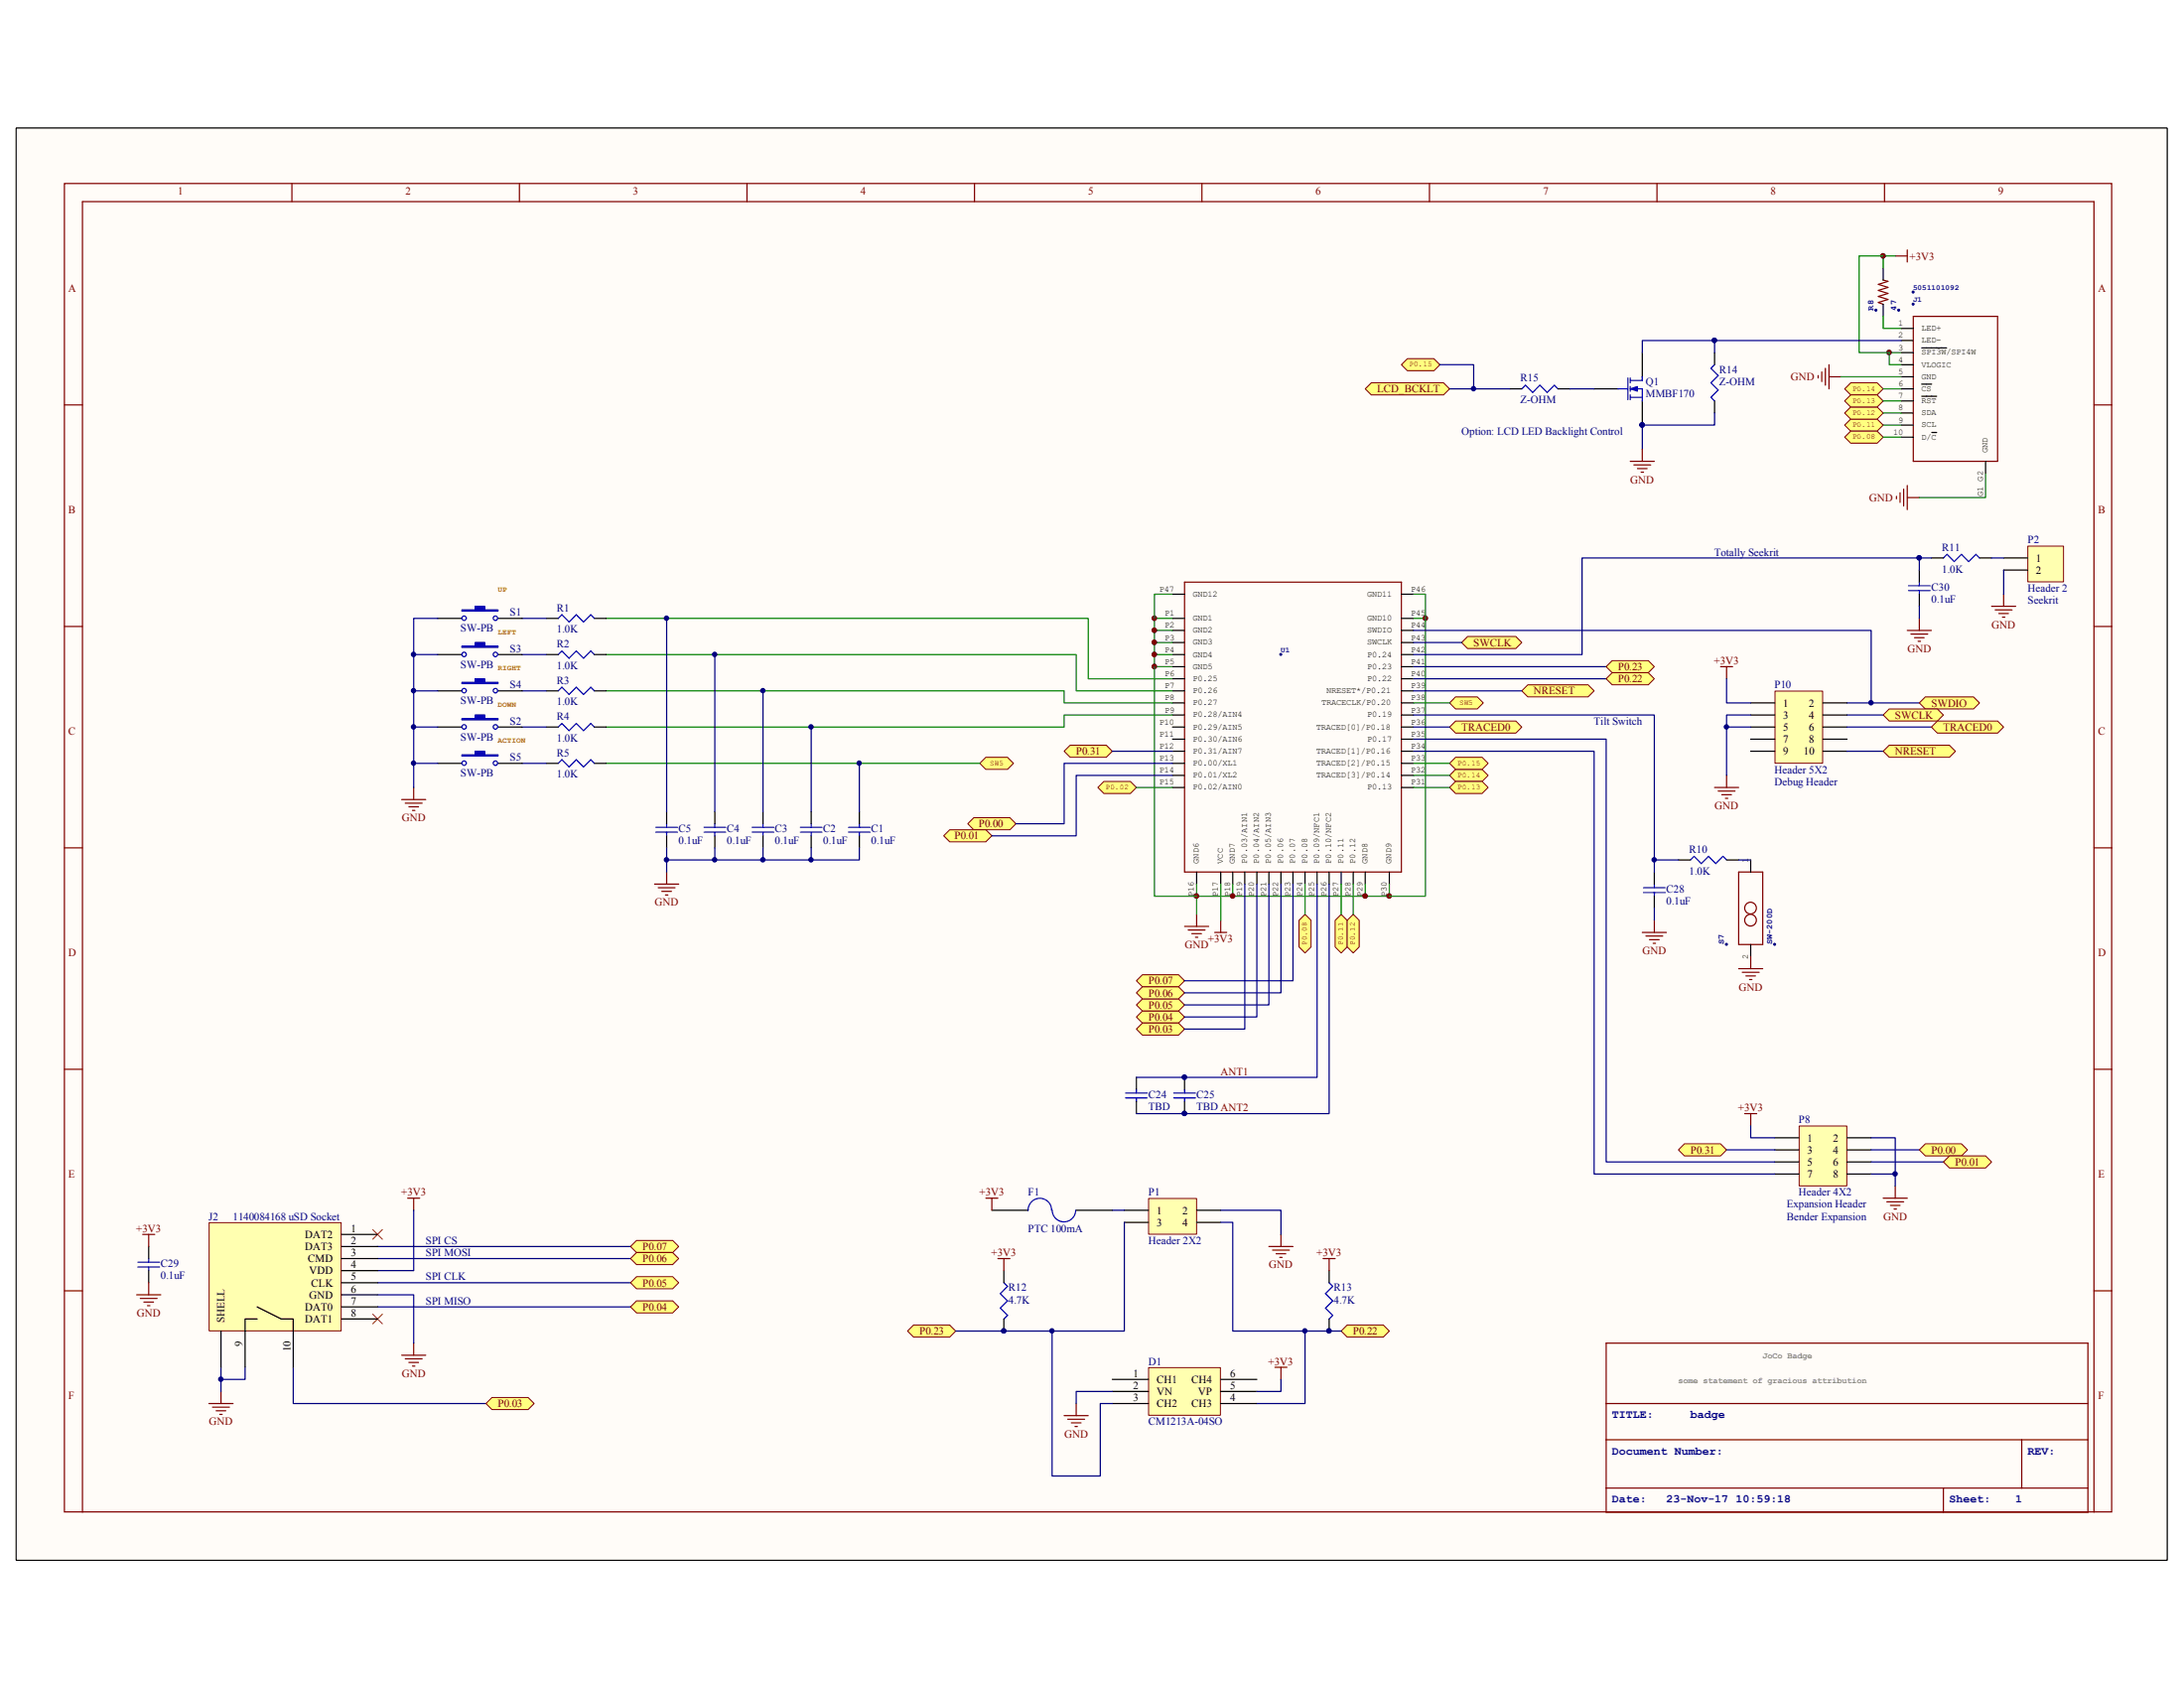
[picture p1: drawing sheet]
<svg xmlns="http://www.w3.org/2000/svg" width="279mm" height="216mm" viewBox="0 0 279 216" stroke-linecap="round" stroke-linejoin="round" font-family="sans-serif">
<path d="M2.1 16.4h275.1v183.2h-275.1z" fill="#fffcf8"/>
<path d="M2.1 16.4h275.1v183.2h-275.1z" fill="none" stroke="#000" stroke-width=".13"/>
<path d="M2.1 16.4h275.1v183.2h-275.1z" fill="#fffcf8"/>
<path d="M2.1 16.4h275.1v183.2h-275.1z" fill="none" stroke="#000" stroke-width=".13"/>
<g fill="#000080" stroke="#000080" stroke-width=".13">
<circle cx="147.7" cy="85.2" r=".28"/>
<circle cx="147.7" cy="83.7" r=".28"/>
<circle cx="147.7" cy="82.2" r=".28"/>
<circle cx="147.7" cy="80.6" r=".28"/>
<circle cx="147.7" cy="79.1" r=".28"/>
<circle cx="153.1" cy="114.6" r=".29"/>
<circle cx="157.7" cy="114.6" r=".29"/>
<circle cx="174.6" cy="114.6" r=".28"/>
<circle cx="177.7" cy="114.6" r=".28"/>
<circle cx="182.3" cy="79.1" r=".28"/>
<circle cx="240.9" cy="32.7" r=".28"/>
<circle cx="241.7" cy="45.1" r=".29"/>
<circle cx="163.8" cy="83.7" r=".13"/>
<circle cx="240" cy="39.7" r=".13"/>
<circle cx="242.9" cy="39.7" r=".13"/>
<circle cx="244.7" cy="38.9" r=".13"/>
<circle cx="244.7" cy="37.4" r=".13"/>
</g>
<g fill="none" stroke="#800000" stroke-width=".15">
<path d="M8.2 23.5h261.9v169.9h-261.9zM37.3 23.5v2.3M66.5 23.5v2.3M95.6 23.5v2.3M124.7 23.5v2.3M153.8 23.5v2.3M182.9 23.5v2.3M212 23.5v2.3M240.9 35.8l.6 .2-1.2 .4 1.2 .4-1.2 .3 1.2 .4-1.2 .4 1.2 .4-1.2 .4 .6 .2M241.1 23.5v2.3M242.5 32.7h1.5M244 32v1.5"/>
<path d="M8.2 51.8h2.3M232.6 48v.3M233.1 47.6v1.2M233.5 47.1v2.2M234 46.6v3.1M234 48.2h1.5M244.8 40.5h10.8v18.5h-10.8zM267.9 51.8h2.3M151.5 74.5h27.8v37h-27.8zM242.6 63.5v.3M243.1 63v1.3M243.5 62.6v2.1"/>
<path d="M244 62.1v3.1M244 63.6h1.5M8.2 80.1h2.3M267.9 80.1h2.3M8.2 108.4h2.3M151.5 118.5h3.1M152 119h2.2M152.5 119.4h1.2M152.9 119.9h.3M153.1 116.9v1.6M155.4 119.3h1.5M156.2 117.7v1.6"/>
<path d="M267.9 108.4h2.3M8.2 136.8h2.3M267.9 136.8h2.3M8.2 165.1h2.3M205.5 171.8h61.6v21.6h-61.6zM205.5 179.5h61.6M267.9 165.1h2.3M10.5 193.4v-167.6h257.4v167.6M205.5 184.2h61.6M205.5 190.3h61.6M248.6 190.3v3.1M258.6 184.2v6.1"/>
</g>
<g fill="none" stroke="#000" stroke-width=".15">
<path d="M240.9 34.3v1.5M240.9 38.9v1.6M243.2 42h1.6M243.2 43.6h1.6M243.2 45.1h1.6M243.2 46.6h1.6M243.2 48.2h1.6M243.2 49.7h1.6M243.2 51.3h1.6M243.2 52.8h1.6M243.2 54.4h1.6M243.2 55.9h1.6"/>
<path d="M245.8 44.5h3.2M245.8 49.1h1.3M245.8 50.7h2M247.1 55.3h.7M254 59v1.5M150 79.1h1.5M150 76h1.5M179.3 79.1h1.5M179.3 76h1.5M150 80.6h1.5M150 82.2h1.5M150 83.7h1.5"/>
<path d="M150 85.3h1.5M150 97.6h1.5M150 99.2h1.5M150 89.9h1.5M150 88.4h1.5M150 86.8h1.5M150 96.1h1.5M150 94.5h1.5M150 93h1.5M150 91.5h1.5M179.3 80.6h1.5M179.3 82.2h1.5"/>
<path d="M179.3 83.7h1.5M179.3 85.3h1.5M179.3 97.6h1.5M179.3 99.2h1.5M179.3 89.9h1.5M179.3 88.4h1.5M179.3 86.8h1.5M179.3 96.1h1.5M179.3 94.5h1.5M179.3 93h1.5M179.3 91.5h1.5M150 100.7h1.5"/>
<path d="M153.1 111.5v1.6M156.2 111.5v1.6M157.7 111.5v1.6M159.2 111.5v1.6M160.8 111.5v1.6M162.3 111.5v1.6M163.9 111.5v1.6M165.4 111.5v1.6M167 111.5v1.6M168.5 111.5v1.6M170 111.5v1.6M171.6 111.5v1.6"/>
<path d="M173.1 111.5v1.6M174.7 111.5v1.6M177.7 111.5v1.6M179.3 100.7h1.5"/>
</g>
<path d="M186.2 89.1h2.8l.8 .8-.8 .8h-2.8l-.8-.8z" fill-rule="evenodd" fill="#ffff80" stroke="#800000" stroke-width=".13"/>
<g fill="none" stroke="#008000" stroke-width=".15">
<path d="M242.5 32.7h-1.6v1.6M241.7 45.1h1.5M150 79.1h-2.3v6.2h2.3M180.8 79.1h1.6M147.7 80.6h2.3M147.7 82.2h2.3M147.7 83.7h2.3M180.8 89.9h4.6M153.1 113.1v3.8M156.2 113.1v4.6M157.7 113.1v1.5M174.7 113.1v1.5"/>
<path d="M177.7 113.1v1.5h-24.6"/>
</g>
<g fill="#800000" stroke="#800000" stroke-width=".13">
<circle cx="153.1" cy="114.6" r=".29"/>
<circle cx="147.7" cy="80.6" r=".28"/>
<circle cx="147.7" cy="82.2" r=".28"/>
<circle cx="147.7" cy="83.7" r=".28"/>
<circle cx="147.7" cy="85.2" r=".28"/>
<circle cx="147.7" cy="79.1" r=".28"/>
<circle cx="157.7" cy="114.6" r=".29"/>
<circle cx="174.6" cy="114.6" r=".28"/>
<circle cx="177.7" cy="114.6" r=".28"/>
<circle cx="182.3" cy="79.1" r=".28"/>
<circle cx="240.9" cy="32.7" r=".28"/>
<circle cx="241.7" cy="45.1" r=".29"/>
</g>
<path d="M186.2 98.4h3.4l.8 .8-.8 .7h-3.4l-.8-.7z" fill-rule="evenodd" fill="#ffff80" stroke="#800000" stroke-width=".13"/>
<path d="M180.8 99.2h4.6" fill="none" stroke="#008000" stroke-width=".15"/>
<path d="M236.8 49h3.3l.8 .7-.8 .8h-3.3l-.8-.8z" fill-rule="evenodd" fill="#ffff80" stroke="#800000" stroke-width=".13"/>
<path d="M240.9 49.7h2.3" fill="none" stroke="#008000" stroke-width=".15"/>
<path d="M186.2 96.9h3.4l.8 .7-.8 .8h-3.4l-.8-.8z" fill-rule="evenodd" fill="#ffff80" stroke="#800000" stroke-width=".13"/>
<path d="M180.8 97.6h4.6" fill="none" stroke="#008000" stroke-width=".15"/>
<path d="M170.8 117.7l.8-.8 .7 .8v3.4l-.7 .8-.8-.8z" fill-rule="evenodd" fill="#ffff80" stroke="#800000" stroke-width=".13"/>
<path d="M171.6 113.1v3.8" fill="none" stroke="#008000" stroke-width=".15"/>
<path d="M236 54.4l.8-.8h3.3l.8 .8-.8 .7h-3.3z" fill-rule="evenodd" fill="#ffff80" stroke="#800000" stroke-width=".13"/>
<path d="M240.9 54.4h2.3" fill="none" stroke="#008000" stroke-width=".15"/>
<path d="M173.1 116.9l.8 .8v3.4l-.8 .8-.8-.8v-3.4z" fill-rule="evenodd" fill="#ffff80" stroke="#800000" stroke-width=".13"/>
<path d="M173.1 113.1v3.8" fill="none" stroke="#008000" stroke-width=".15"/>
<path d="M236.8 52.1h3.3l.8 .7-.8 .8h-3.3l-.8-.8z" fill-rule="evenodd" fill="#ffff80" stroke="#800000" stroke-width=".13"/>
<path d="M240.9 52.8h2.3" fill="none" stroke="#008000" stroke-width=".15"/>
<path d="M236.8 50.5h3.3l.8 .8-.8 .8h-3.3l-.8-.8z" fill-rule="evenodd" fill="#ffff80" stroke="#800000" stroke-width=".13"/>
<path d="M240.9 51.3h2.3" fill="none" stroke="#008000" stroke-width=".15"/>
<path d="M186.2 99.9h3.4l.8 .8-.8 .8h-3.4l-.8-.8z" fill-rule="evenodd" fill="#ffff80" stroke="#800000" stroke-width=".13"/>
<path d="M180.8 100.7h4.6" fill="none" stroke="#008000" stroke-width=".15"/>
<path d="M236.8 55.1h3.3l.8 .8-.8 .8h-3.3l-.8-.8z" fill-rule="evenodd" fill="#ffff80" stroke="#800000" stroke-width=".13"/>
<path d="M240.9 55.9h2.3" fill="none" stroke="#008000" stroke-width=".15"/>
<path d="M167 116.9l.7 .8v3.4l-.7 .8-.8-.8v-3.4z" fill-rule="evenodd" fill="#ffff80" stroke="#800000" stroke-width=".13"/>
<path d="M167 113.1v3.8" fill="none" stroke="#008000" stroke-width=".15"/>
<path d="M141.2 99.9h3.4l.8 .8-.8 .8h-3.4l-.8-.8z" fill-rule="evenodd" fill="#ffff80" stroke="#800000" stroke-width=".13"/>
<path d="M240.9 32.7h-3.1v12.4h3.9v1.5h1.5M240.9 40.5v1.5h2.3M77.6 79.1h61.6v7.7h10.8M150 76h-2.3v3.1M180.8 76h1.6v38.6h-4.7M254 60.5v3.1h-8.5M77.6 88.4h58.5v1.5h13.9M77.6 83.7h60.1v4.7h12.3M147.7 85.3v29.3h5.4M150 91.5h-13.9v1.5h-58.5M145.4 100.7h4.6" fill="none" stroke="#008000" stroke-width=".15"/>
<path d="M227.1 88.4h6.1v9.2h-6.1z" fill="#ffffb0"/>
<path d="M227.1 88.4h6.1v9.2h-6.1z" fill="none" stroke="#800000" stroke-width=".13"/>
<path d="M224 89.9h3M224 91.5h3M224 93h3M224 94.5h3M224 96.1h3M233.2 89.9h3.1M233.2 91.5h3.1M233.2 93h3.1M233.2 94.5h3.1M233.2 96.1h3.1" fill="none" stroke="#000" stroke-width=".15"/>
<path d="M220.1 85.3h1.6M220.9 85.3v1.5M220.9 99.2v1.5M219.3 100.7h3.1M219.8 101.2h2.2M220.3 101.6h1.2M220.7 102.1h.3" fill="none" stroke="#800000" stroke-width=".15"/>
<path d="M220.9 86.8v3.1h3.1M220.9 93h3.1M224 91.5h-3.1v7.7M236.3 89.9h9.2" fill="none" stroke="#000080" stroke-width=".15"/>
<circle cx="220.9" cy="93" r=".28" fill="#000080" stroke="#000080" stroke-width=".13"/>
<path d="M246.3 89.1h6.2l.7 .8-.7 .8h-6.2l-.8-.8z" fill-rule="evenodd" fill="#ffff80" stroke="#800000" stroke-width=".13"/>
<path d="M236.3 91.5h4.6" fill="none" stroke="#000080" stroke-width=".15"/>
<path d="M240.9 91.5l.8-.8h6.2l.7 .8-.7 .7h-6.2z" fill-rule="evenodd" fill="#ffff80" stroke="#800000" stroke-width=".13"/>
<path d="M236.3 93h10.8M236.3 96.1h4.6" fill="none" stroke="#000080" stroke-width=".15"/>
<g fill="#ffff80" stroke="#800000" stroke-width=".13">
<path d="M247.9 92.2h7.7l.7 .8-.7 .8h-7.7l-.8-.8z" fill-rule="evenodd"/>
<path d="M240.9 96.1l.8-.8h7.7l.8 .8-.8 .8h-7.7z" fill-rule="evenodd"/>
<path d="M126.1 96.9h2.8l.8 .7-.8 .8h-2.8l-.8-.8z" fill-rule="evenodd"/>
</g>
<path d="M77.6 97.6h47.7" fill="none" stroke="#008000" stroke-width=".15"/>
<g fill="none" stroke="#00f" stroke-width=".15">
<path d="M71.4 79.1l.5-.5 .9 1 .9-1 1 1 .9-1 .4 .5M71.4 88.4l.5-.5 .9 .9 .9-.9 1 .9 .9-.9 .4 .5M71.4 83.7l.5-.4 .9 .9 .9-.9 1 .9 .9-.9 .4 .4M71.4 93l.5-.5 .9 1 .9-1 1 1 .9-1 .4 .5M71.4 97.6l.5-.4 .9 .9 .9-.9 1 .9 .9-.9 .4 .4M83.9 106.4h2.8M83.9 105.8h2.8M85.3 105.4v.4M85.3 106.4v.5M90.1 106.4h2.7M90.1 105.8h2.7M91.4 105.4v.4"/>
<path d="M91.4 106.4v.5M96.2 106.4h2.8M96.2 105.8h2.8M97.6 105.4v.4M97.6 106.4v.5M102.4 106.4h2.8M102.4 105.8h2.8M103.8 105.4v.4M103.8 106.4v.5M108.6 106.4h2.7M108.6 105.8h2.7M109.9 105.4v.4"/>
<path d="M109.9 106.4v.5"/>
<circle cx="59.4" cy="79.1" r=".28"/>
<circle cx="63.4" cy="79.1" r=".28"/>
<circle cx="59.4" cy="83.7" r=".28"/>
<circle cx="59.4" cy="93" r=".28"/>
<circle cx="59.4" cy="97.6" r=".28"/>
<circle cx="59.4" cy="88.3" r=".28"/>
<circle cx="63.4" cy="83.7" r=".28"/>
<circle cx="63.4" cy="88.3" r=".28"/>
<circle cx="63.4" cy="93" r=".28"/>
<circle cx="63.4" cy="97.6" r=".28"/>
</g>
<g fill="none" stroke="#000" stroke-width=".15">
<path d="M56 79.1h3.1M63.7 79.1h3.1M69.9 79.1h1.5M76 79.1h1.6M56 88.4h3.1M56 83.7h3.1M56 93h3.1M56 97.6h3.1M63.7 88.4h3.1M63.7 83.7h3.1M63.7 93h3.1M63.7 97.6h3.1"/>
<path d="M69.9 88.4h1.5M69.9 83.7h1.5M69.9 93h1.5M69.9 97.6h1.5M76 88.4h1.6M76 83.7h1.6M76 93h1.6M76 97.6h1.6M85.3 103.8v1.6M85.3 106.9v1.5M91.4 103.8v1.6M91.4 106.9v1.5"/>
<path d="M97.6 103.8v1.6M97.6 106.9v1.5M103.8 103.8v1.6M103.8 106.9v1.5M109.9 103.8v1.6M109.9 106.9v1.5"/>
</g>
<g fill="none" stroke="#800000" stroke-width=".15">
<path d="M51.4 102.3h3.1M51.8 102.7h2.2M52.3 103.2h1.2M52.8 103.7h.3M52.9 100.7v1.6M83.7 113.1h3.1M84.2 113.5h2.2M84.7 114h1.2M85.1 114.5h.3M85.3 111.5v1.6M52.2 153.3h1.5M52.9 153.3v1.5"/>
<path d="M26.7 179.5h3.1M27.2 180h2.1M28.3 178v1.5M51.4 173.3h3.1M51.8 173.8h2.2M52.3 174.3h1.2M52.8 174.7h.3M52.9 171.8v1.5M27.7 180.4h1.2M28.1 180.9h.3"/>
</g>
<g fill="none" stroke="#000080" stroke-width=".15">
<path d="M56 79.1h-3.1v21.6M66.8 79.1h3.1M52.9 97.6h3.1M52.9 93h3.1M52.9 88.4h3.1M52.9 83.7h3.1M66.8 97.6h3.1M66.8 93h3.1M66.8 88.4h3.1M66.8 83.7h3.1M85.3 108.4v3.1M91.4 108.4v1.6"/>
<path d="M97.6 108.4v1.6M103.8 108.4v1.6M109.9 108.4v1.6h-24.6M48.3 159.4h32.4M52.9 154.8v7.7h-4.6M28.3 174.9v3.1M31.4 174.9v1.5h-3.1M48.3 165.6h4.6v6.2M48.3 161h32.4M48.3 164.1h32.4M48.3 167.2h32.4"/>
</g>
<g fill="#000080" stroke="#000080" stroke-width=".13">
<circle cx="85.3" cy="110" r=".28"/>
<circle cx="103.8" cy="110" r=".28"/>
<circle cx="97.6" cy="110" r=".29"/>
<circle cx="91.4" cy="110" r=".29"/>
<circle cx="52.9" cy="83.7" r=".28"/>
<circle cx="52.9" cy="88.3" r=".28"/>
<circle cx="52.9" cy="93" r=".28"/>
<circle cx="52.9" cy="97.6" r=".28"/>
<circle cx="28.2" cy="176.4" r=".29"/>
</g>
<g fill="#00f" stroke="#00f" stroke-width=".15">
<path d="M59.1 78h1.7v-.5h1.2v.5h1.7v.2h-4.6z" fill-rule="evenodd"/>
<path d="M59.1 82.6h1.7v-.4h1.2v.4h1.7v.2h-4.6z" fill-rule="evenodd"/>
<path d="M59.1 87.3h1.7v-.5h1.2v.5h1.7v.1h-4.6z" fill-rule="evenodd"/>
<path d="M59.1 91.9h1.7v-.4h1.2v.4h1.7v.2h-4.6z" fill-rule="evenodd"/>
<path d="M59.1 96.5h1.7v-.4h1.2v.4h1.7v.2h-4.6z" fill-rule="evenodd"/>
</g>
<path d="M47.7 157.3l1.2 1.2M48.9 157.3l-1.2 1.2M47.7 168.1l1.2 1.2M48.9 168.1l-1.2 1.2" fill="none" stroke="#f00" stroke-width=".13"/>
<g fill="#ffff80" stroke="#800000" stroke-width=".13">
<path d="M81.4 158.7h4.7l.7 .7-.7 .8h-4.7l-.7-.8z" fill-rule="evenodd"/>
<path d="M81.4 166.4h4.7l.7 .8-.7 .7h-4.7l-.7-.7z" fill-rule="evenodd"/>
<path d="M81.4 163.3h4.7l.7 .8-.7 .7h-4.7l-.7-.7z" fill-rule="evenodd"/>
<path d="M81.4 160.2h4.7l.7 .8-.7 .7h-4.7l-.7-.7z" fill-rule="evenodd"/>
</g>
<path d="M37.5 174.9v4.6h24.7" fill="none" stroke="#000080" stroke-width=".15"/>
<path d="M62.2 179.5l.7-.8h4.7l.7 .8-.7 .8h-4.7z" fill-rule="evenodd" fill="#ffff80" stroke="#800000" stroke-width=".13"/>
<path d="M26.8 156.4h16.8v13.8h-16.8z" fill="#ffffb0"/>
<path d="M26.8 156.4h16.8v13.8h-16.8z" fill="none" stroke="#800000" stroke-width=".13"/>
<path d="M43.7 157.9h4.6M43.7 159.4h4.6M28.3 170.2v4.7M32.9 167.2l3.1 1.5h1.5v6.2M32.9 168.7h-1.5v6.2M43.7 161h4.6M43.7 162.5h4.6M43.7 164.1h4.6M43.7 165.6h4.6M43.7 167.2h4.6M43.7 168.7h4.6" fill="none" stroke="#000" stroke-width=".15"/>
<g fill="#ffff80" stroke="#800000" stroke-width=".13">
<path d="M146.2 124.7h4.6l.7 .7-.7 .8h-4.6l-.8-.8z" fill-rule="evenodd"/>
<path d="M146.2 129.3h4.6l.7 .8-.7 .7h-4.6l-.8-.7z" fill-rule="evenodd"/>
<path d="M146.2 127.8h4.6l.7 .7-.7 .8h-4.6l-.8-.8z" fill-rule="evenodd"/>
<path d="M146.2 126.2h4.6l.7 .8-.7 .8h-4.6l-.8-.8z" fill-rule="evenodd"/>
<path d="M146.2 130.8h4.6l.7 .8-.7 .8h-4.6l-.8-.8z" fill-rule="evenodd"/>
</g>
<path d="M180.8 80.6h58.6v9.3M159.2 113.1v18.5h-7.7M160.8 113.1v17h-9.3M162.3 113.1v15.4h-10.8M163.9 113.1v13.9h-12.4M165.4 113.1v12.3h-13.9" fill="none" stroke="#000080" stroke-width=".15"/>
<circle cx="239.4" cy="89.9" r=".29" fill="#000080" stroke="#000080" stroke-width=".13"/>
<path d="M187 82.2l.8-.8h6.1l.8 .8-.8 .8h-6.1z" fill-rule="evenodd" fill="#ffff80" stroke="#800000" stroke-width=".13"/>
<path d="M180.8 82.2h6.2" fill="none" stroke="#000080" stroke-width=".15"/>
<path d="M194.7 88.4l.8-.8h7.7l.7 .8-.7 .7h-7.7z" fill-rule="evenodd" fill="#ffff80" stroke="#800000" stroke-width=".13"/>
<path d="M180.8 88.4h13.9" fill="none" stroke="#000080" stroke-width=".15"/>
<path d="M186.2 92.2h7.7l.8 .8-.8 .8h-7.7l-.8-.8z" fill-rule="evenodd" fill="#ffff80" stroke="#800000" stroke-width=".13"/>
<path d="M180.8 93h4.6" fill="none" stroke="#000080" stroke-width=".15"/>
<g fill="none" stroke="#800000" stroke-width=".15">
<path d="M222.4 111.5h3.1v9.3h-3.1zM222.4 123.9h3.1M222.9 124.4h2.1M223.4 124.8h1.2M223.8 125.3h.3M224 122.4v1.5"/>
<circle cx="223.9" cy="117.7" r=".75"/>
<circle cx="223.9" cy="116.1" r=".75"/>
</g>
<path d="M224 110v1.5M224 120.8v1.6" fill="none" stroke="#000" stroke-width=".15"/>
<g fill="#000080" stroke="#000080" stroke-width=".13">
<circle cx="220.9" cy="120.8" r=".13"/>
<circle cx="227" cy="120.8" r=".13"/>
</g>
<path d="M230.2 144.1h6.1v7.6h-6.1z" fill="#ffffb0"/>
<path d="M230.2 144h6.1v7.7h-6.1z" fill="none" stroke="#800000" stroke-width=".13"/>
<path d="M227 145.5h3.1M227 147.1h3.1M227 148.6h3.1M227 150.2h3.1M236.3 145.5h3.1M236.3 147.1h3.1M236.3 148.6h3.1M236.3 150.2h3.1" fill="none" stroke="#000" stroke-width=".15"/>
<path d="M223.2 142.4h1.5M224 142.4v1.6M240.9 153.3h3.1M241.4 153.7h2.1M241.8 154.2h1.3M242.3 154.6h.3M242.5 151.7v1.6" fill="none" stroke="#800000" stroke-width=".15"/>
<path d="M220.9 147.1h6.1M224 144v1.5h3M239.4 145.5h3.1v6.2M239.4 150.2h3.1" fill="none" stroke="#000080" stroke-width=".15"/>
<circle cx="242.4" cy="150.1" r=".29" fill="#000080" stroke="#000080" stroke-width=".13"/>
<path d="M215.5 146.3h4.6l.8 .8-.8 .7h-4.6l-.8-.7z" fill-rule="evenodd" fill="#ffff80" stroke="#800000" stroke-width=".13"/>
<path d="M147 153.3h6.1v4.6h-6.1z" fill="#ffffb0"/>
<path d="M146.9 153.3h6.2v4.6h-6.2z" fill="none" stroke="#800000" stroke-width=".13"/>
<path d="M143.8 154.8h3.1M143.8 156.3h3.1M153.1 154.8h3.1M153.1 156.3h3.1" fill="none" stroke="#000" stroke-width=".15"/>
<path d="M180.8 85.3h24.7M180.8 86.8h24.7M142.3 154.8h1.5" fill="none" stroke="#000080" stroke-width=".15"/>
<path d="M162.3 159.4h3.1M162.8 159.9h2.1M163.9 157.9v1.5M163.3 160.4h1.2M163.7 160.8h.3" fill="none" stroke="#800000" stroke-width=".15"/>
<g fill="#ffff80" stroke="#800000" stroke-width=".13">
<path d="M206.2 84.5h4.7l.7 .8-.7 .7h-4.7l-.7-.7z" fill-rule="evenodd"/>
<path d="M206.2 86h4.7l.7 .8-.7 .8h-4.7l-.7-.8z" fill-rule="evenodd"/>
<path d="M116.9 169.5h4.6l.8 .7-.8 .8h-4.6l-.8-.8z" fill-rule="evenodd"/>
<path d="M136.1 96.1l.8-.8h4.6l.8 .8-.8 .8h-4.6z" fill-rule="evenodd"/>
</g>
<path d="M185.4 49.7h7.7M200.9 49.7h3M219.3 52.8v1.6h-9.2v3.1M142.3 96.1h7.7" fill="none" stroke="#000080" stroke-width=".15"/>
<g fill="none" stroke="#00f" stroke-width=".15">
<path d="M194.7 49.7l.5-.4 .9 .9 .9-.9 .9 .9 1-.9 .4 .4M207 49.7h1.3M208.3 48.3v2.8M208.6 49.7h1.5v1.6M208.6 50.8h1.5M208.6 48.3v.7M208.6 49.4v.6M208.6 50.5v.6M210.1 48.2v.5h-1.5M219.3 46.6l-.4 .5 .9 .9-.9 1 .9 .9-.9 .9 .4 .5M144 139.8h2.8M145.4 139.3v.5"/>
<path d="M150.2 139.8h2.7M151.5 139.3v.5M144 140.4h2.8M145.4 140.4v.5M150.2 140.4h2.7M151.5 140.4v.5"/>
</g>
<path d="M193.1 49.7h1.6M199.3 49.7h1.6M203.9 49.7h3.1M210.1 45.1v3.1M210.1 51.3v3.1M219.3 45.1v1.5M219.3 51.3v1.5M145.4 137.8v1.5M151.5 137.8v1.5M145.4 140.9v1.5M151.5 140.9v1.5" fill="none" stroke="#000" stroke-width=".15"/>
<g fill="#000080" stroke="#000080" stroke-width=".13">
<circle cx="151.5" cy="137.8" r=".28"/>
<circle cx="151.5" cy="142.4" r=".28"/>
<circle cx="210.1" cy="54.3" r=".28"/>
</g>
<path d="M208.6 49.7l.9-.3v.6z" fill="#00f" stroke="#00f" stroke-width=".13"/>
<path d="M174.7 49.7l.7-.7h9.3l.7 .7-.7 .8h-9.3z" fill-rule="evenodd" fill="#ffff80" stroke="#800000" stroke-width=".13"/>
<path d="M235.5 48.2h7.7" fill="none" stroke="#008000" stroke-width=".15"/>
<path d="M210.1 45.1v-1.5h9.2v1.5M219.3 43.6h23.9" fill="none" stroke="#000080" stroke-width=".15"/>
<circle cx="219.3" cy="43.5" r=".29" fill="#000080" stroke="#000080" stroke-width=".13"/>
<path d="M208.6 59h3M209 59.5h2.2M209.5 59.9h1.2M210.1 57.5v1.5M209.9 60.4h.4" fill="none" stroke="#800000" stroke-width=".15"/>
<path d="M180.1 45.9h3.3l.8 .7-.8 .8h-3.3l-.8-.8z" fill-rule="evenodd" fill="#ffff80" stroke="#800000" stroke-width=".13"/>
<g fill="none" stroke="#000080" stroke-width=".15">
<path d="M184.2 46.6h4.3v3.1M85.3 79.1v24.7M91.4 83.7v20.1M97.6 88.4v15.4M103.8 93v10.8M109.9 97.6v6.2M180.8 96.1h23.1v54.1h23.1M180.8 94.5h24.7v54.1h21.5M180.8 91.5h30.8v20M168.5 113.1v24.7h-23.1M170 113.1v29.3h-24.6M211.6 116.2v1.5"/>
<path d="M211.6 110h3.1M222.4 110h1.6M239.4 147.1h6.1M239.4 148.6h9.2"/>
</g>
<g fill="#000080" stroke="#000080" stroke-width=".13">
<circle cx="188.5" cy="49.7" r=".29"/>
<circle cx="109.9" cy="97.6" r=".29"/>
<circle cx="103.8" cy="93" r=".28"/>
<circle cx="97.6" cy="88.3" r=".29"/>
<circle cx="91.4" cy="83.7" r=".29"/>
<circle cx="85.3" cy="79.1" r=".28"/>
<circle cx="211.6" cy="110" r=".29"/>
</g>
<path d="M210.3 114.2h2.7M210.3 113.5h2.7M211.6 113.1v.4M211.6 114.2v.4M216.3 110l.4-.5 .9 1 1-1 .9 1 .9-1 .5 .5M17.6 162.1h2.8M17.6 161.4h2.8M19 161v.4M19 162.1v.4" fill="none" stroke="#00f" stroke-width=".15"/>
<path d="M211.6 111.5v1.6M211.6 114.6v1.6M214.7 110h1.6M220.9 110h1.5M19 159.4v1.6M19 162.5v1.6" fill="none" stroke="#000" stroke-width=".15"/>
<path d="M210.1 119.3h3.1M210.6 119.7h2.1M211.6 117.7v1.6M211 120.2h1.3M211.5 120.7h.3M18.3 157.9h1.5M19 157.9v1.5M17.5 165.6h3.1M17.9 166.1h2.2M18.4 166.5h1.2M18.9 167h.3M19 164.1v1.5" fill="none" stroke="#800000" stroke-width=".15"/>
<g fill="#ffff80" stroke="#800000" stroke-width=".13">
<path d="M246.3 146.3h4.6l.8 .8-.8 .7h-4.6l-.8-.7z" fill-rule="evenodd"/>
<path d="M248.6 148.6l.8-.8h4.6l.8 .8-.8 .8h-4.6z" fill-rule="evenodd"/>
<path d="M124.6 104.6h4.6l.8 .8-.8 .7h-4.6l-.8-.7z" fill-rule="evenodd"/>
<path d="M120.7 106.9l.8-.8h4.6l.8 .8-.8 .8h-4.6z" fill-rule="evenodd"/>
</g>
<path d="M150 97.6h-13.9v7.8h-6.1M150 99.2h-12.3v7.7h-10.8" fill="none" stroke="#000080" stroke-width=".15"/>
<path d="M259.5 69.9h4.5v4.5h-4.5z" fill="#ffffb0"/>
<path d="M259.4 69.8h4.6v4.6h-4.6z" fill="none" stroke="#800000" stroke-width=".13"/>
<path d="M245.5 72.9v1.6M245.5 76v1.5M247.1 71.4h1.5M253.2 71.4h1.6M256.3 71.4h3.1M256.3 72.9h3.1M126.9 154.8h4.6M137.7 154.8h4.6M128.4 162.5v1.6M128.4 168.7v1.5M170 162.5v1.6M170 168.7v1.5" fill="none" stroke="#000" stroke-width=".15"/>
<path d="M244.2 75.5h2.7M244.2 74.9h2.7M245.5 74.5v.4M245.5 75.5v.5M248.6 71.4l.5-.5 .9 .9 .9-.9 1 .9 .9-.9 .4 .5M134.5 154.8a1.5 1.5 0 0 0-1.5-1.5 1.5 1.5 0 0 0-1.5 1.5M137.6 154.8a1.5 1.5 0 0 1-1.5 1.5 1.5 1.5 0 0 1-1.5-1.5M128.4 164.1l.5 .4-.9 1 .9 .9-.9 .9 .9 .9-.5 .5M170 164.1l.5 .4-.9 1 .9 .9-.9 .9 .9 .9-.5 .5" fill="none" stroke="#00f" stroke-width=".15"/>
<path d="M245.5 79.1v1.5M254.8 77.5h3.1M255.2 78h2.2M255.7 78.5h1.2M256.2 78.9h.3M256.3 76v1.5M244 80.6h3.1M244.5 81.1h2.1M244.9 81.6h1.3M245.4 82h.3" fill="none" stroke="#800000" stroke-width=".15"/>
<path d="M245.5 71.4h-43.1v12.3h-21.6M245.5 77.5v1.6M247.1 71.4h-1.6v1.5M254.8 71.4h1.5M256.3 72.9v3.1M143.8 156.3v13.9h-21.5M156.2 154.8h7.7v3.1" fill="none" stroke="#000080" stroke-width=".15"/>
<g fill="#000080" stroke="#000080" stroke-width=".13">
<circle cx="245.5" cy="71.3" r=".29"/>
<circle cx="128.4" cy="170.2" r=".28"/>
<circle cx="170" cy="170.2" r=".28"/>
</g>
<path d="M147 175h9.1v6h-9.1z" fill="#ffffb0"/>
<path d="M146.9 174.9h9.2v6.1h-9.2z" fill="none" stroke="#800000" stroke-width=".13"/>
<path d="M142.3 176.4h4.6M142.3 178h4.6M142.3 179.5h4.6M156.2 176.4h4.6M156.2 178h4.6M156.2 179.5h4.6" fill="none" stroke="#000" stroke-width=".15"/>
<path d="M126.1 153.3h1.6M126.9 153.3v1.5M127.7 161h1.5M128.4 161v1.5M137.7 179.5v1.6M163.1 174.9h1.5M163.9 174.9v1.5M136.1 181.1h3.1M136.6 181.5h2.2M137.1 182h1.2M137.5 182.5h.3" fill="none" stroke="#800000" stroke-width=".15"/>
<path d="M172.3 169.5h4.7l.7 .7-.7 .8h-4.7l-.7-.8z" fill-rule="evenodd" fill="#ffff80" stroke="#800000" stroke-width=".13"/>
<path d="M156.2 156.3h1.5v13.9h13.9M134.6 170.2v18.6h6.2v-9.3h1.5M142.3 178h-4.6v1.5M163.9 176.4v1.6h-3.1M167 170.2v9.3h-6.2" fill="none" stroke="#000080" stroke-width=".15"/>
<path d="M169.3 161h1.5M170 161v1.5" fill="none" stroke="#800000" stroke-width=".15"/>
<g fill="#000080" stroke="#000080" stroke-width=".13">
<circle cx="134.6" cy="170.2" r=".28"/>
<circle cx="166.9" cy="170.2" r=".28"/>
</g>
<g font-size="1.5" fill="#000080">
<text x="206.2" y="181.4">TITLE:</text>
<text x="216.3" y="181.4">badge</text>
<text x="206.2" y="186">Document Number:</text>
<text x="259.4" y="186">REV:</text>
<text x="206.2" y="192.2">Date:</text>
<text x="213.2" y="192.2">23-Nov-17 10:59:18</text>
<text x="249.4" y="192.2">Sheet:</text>
<text x="257.8" y="192.2">1</text>
</g>
<g font-size="1.4" fill="#800000">
<text x="22.8" y="24.9">1</text>
<text x="51.9" y="24.9">2</text>
<text x="81" y="24.9">3</text>
<text x="110.1" y="24.9">4</text>
<text x="139.2" y="24.9">5</text>
<text x="168.3" y="24.9">6</text>
<text x="197.4" y="24.9">7</text>
<text x="226.5" y="24.9">8</text>
<text x="255.6" y="24.9">9</text>
<text x="244.3" y="33.2">+3V3</text>
<text x="8.8" y="37.3">A</text>
<text x="268.4" y="37.3">A</text>
<text x="176.2" y="50.2">LCD_BCKLT</text>
<text x="229.1" y="48.6">GND</text>
<text x="8.8" y="65.7">B</text>
<text x="208.6" y="61.8">GND</text>
<text x="239.1" y="64.1">GND</text>
<text x="268.4" y="65.7">B</text>
<text x="188.5" y="82.6">SWCLK</text>
<text x="244" y="83.4">GND</text>
<text x="254.8" y="80.3">GND</text>
<text x="196.2" y="88.8">NRESET</text>
<text x="207" y="85.7">P0.23</text>
<text x="207" y="87.3">P0.22</text>
<text x="219.3" y="85">+3V3</text>
<text x="8.8" y="94">C</text>
<text x="187" y="93.5">TRACED0</text>
<text x="242.4" y="91.9">SWCLK</text>
<text x="247.1" y="90.4">SWDIO</text>
<text x="248.6" y="93.5">TRACED0</text>
<text x="268.4" y="94">C</text>
<text x="137.7" y="96.6">P0.31</text>
<text x="242.4" y="96.6">NRESET</text>
<text x="51.4" y="105.1">GND</text>
<text x="122.1" y="107.4">P0.01</text>
<text x="125.2" y="105.8">P0.00</text>
<text x="219.4" y="103.5">GND</text>
<text x="83.8" y="115.9">GND</text>
<text x="8.8" y="122.3">D</text>
<text x="146.9" y="125.9">P0.07</text>
<text x="151.6" y="121.3">GND</text>
<text x="154.6" y="120.5">+3V3</text>
<text x="210.1" y="122">GND</text>
<text x="268.4" y="122.3">D</text>
<text x="146.9" y="130.6">P0.04</text>
<text x="146.9" y="129">P0.05</text>
<text x="146.9" y="127.5">P0.06</text>
<text x="222.5" y="126.7">GND</text>
<text x="146.9" y="132.1">P0.03</text>
<text x="156.2" y="137.5">ANT1</text>
<text x="222.4" y="142.2">+3V3</text>
<text x="216.3" y="147.5">P0.31</text>
<text x="247.1" y="147.5">P0.00</text>
<text x="250.1" y="149.1">P0.01</text>
<text x="8.8" y="150.6">E</text>
<text x="51.3" y="152.9">+3V3</text>
<text x="125.3" y="152.9">+3V3</text>
<text x="268.4" y="150.6">E</text>
<text x="17.4" y="157.6">+3V3</text>
<text x="82.2" y="159.9">P0.07</text>
<text x="82.2" y="161.5">P0.06</text>
<text x="126.8" y="160.7">+3V3</text>
<text x="168.4" y="160.7">+3V3</text>
<text x="241" y="156">GND</text>
<text x="82.2" y="167.6">P0.04</text>
<text x="82.2" y="164.5">P0.05</text>
<text x="162.3" y="162.2">GND</text>
<text x="17.5" y="168.4">GND</text>
<text x="117.6" y="170.7">P0.23</text>
<text x="173.1" y="170.7">P0.22</text>
<text x="8.8" y="178.9">F</text>
<text x="51.4" y="176.1">GND</text>
<text x="162.3" y="174.6">+3V3</text>
<text x="268.4" y="178.9">F</text>
<text x="26.8" y="182.3">GND</text>
<text x="63.7" y="180">P0.03</text>
<text x="136.2" y="183.9">GND</text>
</g>
<g font-size="1.4" fill="#000080">
<text x="220" y="47.8">R14</text>
<text x="194.5" y="51.6">Z-OHM</text>
<text x="194.5" y="48.8">R15</text>
<text x="210.6" y="49.3">Q1</text>
<text x="210.6" y="50.8">MMBF170</text>
<text x="220" y="49.3">Z-OHM</text>
<text x="187" y="55.6">Option: LCD LED Backlight Control</text>
<text x="219.3" y="71.1">Totally Seekrit</text>
<text x="248.4" y="70.4">R11</text>
<text x="259.4" y="69.5">P2</text>
<text x="247.1" y="77.1">0.1uF</text>
<text x="247.1" y="75.6">C30</text>
<text x="248.4" y="73.2">1.0K</text>
<text x="259.4" y="75.7">Header 2</text>
<text x="259.4" y="77.3">Seekrit</text>
<text x="58.9" y="80.8">SW-PB</text>
<text x="65.2" y="78.8">S1</text>
<text x="65.2" y="83.4">S3</text>
<text x="71.2" y="82.8">R2</text>
<text x="71.2" y="80.9">1.0K</text>
<text x="71.2" y="78.2">R1</text>
<text x="58.9" y="85.4">SW-PB</text>
<text x="65.2" y="88.1">S4</text>
<text x="71.2" y="87.5">R3</text>
<text x="71.2" y="85.6">1.0K</text>
<text x="227" y="88.1">P10</text>
<text x="58.9" y="90.1">SW-PB</text>
<text x="58.9" y="94.7">SW-PB</text>
<text x="65.2" y="92.7">S2</text>
<text x="71.2" y="90.2">1.0K</text>
<text x="71.2" y="94.9">1.0K</text>
<text x="71.2" y="92.1">R4</text>
<text x="203.9" y="92.7">Tilt Switch</text>
<text x="58.9" y="99.4">SW-PB</text>
<text x="65.2" y="97.3">S5</text>
<text x="71.2" y="99.5">1.0K</text>
<text x="71.2" y="96.7">R5</text>
<text x="227" y="98.9">Header 5X2</text>
<text x="227" y="100.4">Debug Header</text>
<text x="86.8" y="108">0.1uF</text>
<text x="86.8" y="106.4">C5</text>
<text x="93" y="108">0.1uF</text>
<text x="93" y="106.4">C4</text>
<text x="99.1" y="108">0.1uF</text>
<text x="99.1" y="106.4">C3</text>
<text x="105.3" y="108">0.1uF</text>
<text x="105.3" y="106.4">C2</text>
<text x="111.5" y="108">0.1uF</text>
<text x="111.5" y="106.4">C1</text>
<text x="216.1" y="111.8">1.0K</text>
<text x="216.1" y="109.1">R10</text>
<text x="213.2" y="115.7">0.1uF</text>
<text x="213.2" y="114.2">C28</text>
<text x="146.9" y="142">TBD</text>
<text x="146.9" y="140.4">C24</text>
<text x="153.1" y="142">TBD ANT2</text>
<text x="153.1" y="140.4">C25</text>
<text x="230.1" y="143.7">P8</text>
<text x="131.5" y="152.9">F1</text>
<text x="146.9" y="152.9">P1</text>
<text x="228.6" y="154.5">Expansion Header</text>
<text x="230.1" y="152.9">Header 4X2</text>
<text x="26.7" y="156">J2</text>
<text x="29.8" y="156">1140084168 uSD Socket</text>
<text x="54.5" y="159.1">SPI CS</text>
<text x="54.5" y="160.7">SPI MOSI</text>
<text x="131.5" y="157.6">PTC 100mA</text>
<text x="146.9" y="159.1">Header 2X2</text>
<text x="228.6" y="156">Bender Expansion</text>
<text x="20.6" y="163.6">0.1uF</text>
<text x="20.6" y="162.1">C29</text>
<text x="54.5" y="163.7">SPI CLK</text>
<text x="54.5" y="166.8">SPI MISO</text>
<text x="129" y="166.7">4.7K</text>
<text x="129" y="165.1">R12</text>
<text x="170.6" y="166.7">4.7K</text>
<text x="170.6" y="165.1">R13</text>
<text x="146.9" y="174.6">D1</text>
<text x="146.9" y="182.3">CM1213A-04SO</text>
</g>
<g font-size="1.4">
<text x="260.5" y="71.8">1</text>
<text x="260.5" y="73.4">2</text>
<text x="228.1" y="90.4">1</text>
<text x="228.1" y="91.9">3</text>
<text x="228.1" y="93.5">5</text>
<text x="228.1" y="95">7</text>
<text x="231.4" y="90.4">2</text>
<text x="231.4" y="91.9">4</text>
<text x="231.4" y="93.5">6</text>
<text x="231.4" y="95">8</text>
<text x="228.1" y="96.6">9</text>
<text x="230.8" y="96.6">10</text>
<text x="231.2" y="146">1</text>
<text x="231.2" y="147.5">3</text>
<text x="231.2" y="149.1">5</text>
<text x="234.5" y="146">2</text>
<text x="234.5" y="147.5">4</text>
<text x="234.5" y="149.1">6</text>
<text x="148" y="155.3">1</text>
<text x="151.3" y="155.3">2</text>
<text x="231.2" y="150.6">7</text>
<text x="234.5" y="150.6">8</text>
<text x="39" y="158.4">DAT2</text>
<text x="39" y="159.9">DAT3</text>
<text x="39.4" y="161.5">CMD</text>
<text x="44.9" y="157.6">1</text>
<text x="44.9" y="159.1">2</text>
<text x="44.9" y="160.7">3</text>
<text x="148" y="156.8">3</text>
<text x="151.3" y="156.8">4</text>
<text x="39" y="167.6">DAT0</text>
<text x="39.6" y="163">VDD</text>
<text x="39.6" y="166.1">GND</text>
<text x="39.8" y="164.5">CLK</text>
<text x="44.9" y="162.2">4</text>
<text x="44.9" y="163.7">5</text>
<text x="44.9" y="165.3">6</text>
<text x="44.9" y="166.8">7</text>
<text x="28.7" y="169.2" transform="rotate(-90 28.7 169.2)">SHELL</text>
<text x="31" y="172.2" transform="rotate(-90 31 172.2)">9</text>
<text x="37.2" y="172.9" transform="rotate(-90 37.2 172.9)">10</text>
<text x="39" y="169.2">DAT1</text>
<text x="44.9" y="168.4">8</text>
<text x="145" y="176.1">1</text>
<text x="145" y="177.7">2</text>
<text x="145" y="179.2">3</text>
<text x="148" y="176.9">CH1</text>
<text x="148" y="178.4">VN</text>
<text x="152.4" y="176.9">CH4</text>
<text x="153.3" y="178.4">VP</text>
<text x="157.4" y="179.2">4</text>
<text x="157.4" y="177.7">5</text>
<text x="157.4" y="176.1">6</text>
<text x="148" y="180">CH2</text>
<text x="152.4" y="180">CH3</text>
</g>
<g font-size="1.1" fill="#000080">
<text x="239.7" y="39.7" transform="rotate(-90 239.7 39.7)">R8</text>
<text x="242.6" y="39.7" transform="rotate(-90 242.6 39.7)">47</text>
<text x="220.5" y="120.8" transform="rotate(-90 220.5 120.8)">S7</text>
<text x="226.7" y="120.8" transform="rotate(-90 226.7 120.8)">SW-200D</text>
</g>
<g font-size="1.1">
<text x="242.8" y="41.7">1</text>
<text x="242.8" y="43.2">2</text>
<text x="242.8" y="44.8">3</text>
<text x="242.8" y="46.3">4</text>
<text x="242.8" y="47.9">5</text>
<text x="245.8" y="42.3">LED+</text>
<text x="245.8" y="43.9">LED-</text>
<text x="245.8" y="45.4">SPI3W/SPI4W</text>
<text x="245.8" y="46.9">VLOGIC</text>
<text x="242.8" y="49.4">6</text>
<text x="242.8" y="51">7</text>
<text x="242.8" y="52.5">8</text>
<text x="245.8" y="48.5">GND</text>
<text x="245.8" y="50">CS</text>
<text x="245.8" y="51.6">RST</text>
<text x="245.8" y="53.1">SDA</text>
<text x="242.2" y="55.6">10</text>
<text x="242.8" y="54.1">9</text>
<text x="245.8" y="54.7">SCL</text>
<text x="245.8" y="56.2">D/C</text>
<text x="254.3" y="57.9" transform="rotate(-90 254.3 57.9)">GND</text>
<text x="253.7" y="63.5" transform="rotate(-90 253.7 63.5)">G1 G2</text>
<text x="148.3" y="75.7">P47</text>
<text x="152.6" y="76.3">GND12</text>
<text x="174.9" y="76.3">GND11</text>
<text x="180.5" y="75.7">P46</text>
<text x="149" y="78.8">P1</text>
<text x="149" y="80.3">P2</text>
<text x="149" y="81.9">P3</text>
<text x="149" y="83.4">P4</text>
<text x="152.6" y="79.4">GND1</text>
<text x="152.6" y="80.9">GND2</text>
<text x="152.6" y="82.5">GND3</text>
<text x="174.9" y="79.4">GND10</text>
<text x="174.9" y="80.9">SWDIO</text>
<text x="174.9" y="82.5">SWCLK</text>
<text x="180.5" y="78.8">P45</text>
<text x="180.5" y="80.3">P44</text>
<text x="180.5" y="81.9">P43</text>
<text x="180.5" y="83.4">P42</text>
<text x="149" y="85">P5</text>
<text x="149" y="89.6">P8</text>
<text x="149" y="88.1">P7</text>
<text x="149" y="86.5">P6</text>
<text x="152.6" y="84">GND4</text>
<text x="152.6" y="85.6">GND5</text>
<text x="152.6" y="88.6">P0.26</text>
<text x="152.6" y="87.1">P0.25</text>
<text x="169.7" y="88.6">NRESET*/P0.21</text>
<text x="174.9" y="84">P0.24</text>
<text x="174.9" y="87.1">P0.22</text>
<text x="174.9" y="85.6">P0.23</text>
<text x="180.5" y="89.6">P38</text>
<text x="180.5" y="88.1">P39</text>
<text x="180.5" y="86.5">P40</text>
<text x="180.5" y="85">P41</text>
<text x="148.3" y="92.7">P10</text>
<text x="148.3" y="94.2">P11</text>
<text x="148.3" y="95.8">P12</text>
<text x="149" y="91.1">P9</text>
<text x="152.6" y="90.2">P0.27</text>
<text x="152.6" y="91.7">P0.28/AIN4</text>
<text x="152.6" y="93.3">P0.29/AIN5</text>
<text x="152.6" y="94.8">P0.30/AIN6</text>
<text x="168.4" y="93.3">TRACED[0]/P0.18</text>
<text x="169.1" y="90.2">TRACECLK/P0.20</text>
<text x="174.9" y="94.8">P0.17</text>
<text x="174.9" y="91.7">P0.19</text>
<text x="180.5" y="95.8">P34</text>
<text x="180.5" y="94.2">P35</text>
<text x="180.5" y="92.7">P36</text>
<text x="180.5" y="91.1">P37</text>
<text x="148.3" y="97.3">P13</text>
<text x="148.3" y="98.8">P14</text>
<text x="148.3" y="100.4">P15</text>
<text x="152.6" y="97.9">P0.00/XL1</text>
<text x="152.6" y="99.5">P0.01/XL2</text>
<text x="152.6" y="101">P0.02/AIN0</text>
<text x="152.6" y="96.4">P0.31/AIN7</text>
<text x="168.4" y="99.5">TRACED[3]/P0.14</text>
<text x="168.4" y="97.9">TRACED[2]/P0.15</text>
<text x="168.4" y="96.4">TRACED[1]/P0.16</text>
<text x="174.9" y="101">P0.13</text>
<text x="180.5" y="100.4">P31</text>
<text x="180.5" y="98.8">P32</text>
<text x="180.5" y="97.3">P33</text>
<text x="153.4" y="110.4" transform="rotate(-90 153.4 110.4)">GND6</text>
<text x="156.4" y="110.4" transform="rotate(-90 156.4 110.4)">VCC</text>
<text x="158" y="110.4" transform="rotate(-90 158 110.4)">GND7</text>
<text x="159.5" y="110.4" transform="rotate(-90 159.5 110.4)">P0.03/AIN1</text>
<text x="161.1" y="110.4" transform="rotate(-90 161.1 110.4)">P0.04/AIN2</text>
<text x="162.6" y="110.4" transform="rotate(-90 162.6 110.4)">P0.05/AIN3</text>
<text x="164.1" y="110.4" transform="rotate(-90 164.1 110.4)">P0.06</text>
<text x="165.7" y="110.4" transform="rotate(-90 165.7 110.4)">P0.07</text>
<text x="167.2" y="110.4" transform="rotate(-90 167.2 110.4)">P0.08</text>
<text x="168.8" y="110.4" transform="rotate(-90 168.8 110.4)">P0.09/NFC1</text>
<text x="170.3" y="110.4" transform="rotate(-90 170.3 110.4)">P0.10/NFC2</text>
<text x="171.8" y="110.4" transform="rotate(-90 171.8 110.4)">P0.11</text>
<text x="173.4" y="110.4" transform="rotate(-90 173.4 110.4)">P0.12</text>
<text x="174.9" y="110.4" transform="rotate(-90 174.9 110.4)">GND8</text>
<text x="178" y="110.4" transform="rotate(-90 178 110.4)">GND9</text>
<text x="223.6" y="110.3" transform="rotate(-90 223.6 110.3)">1</text>
<text x="152.7" y="114.7" transform="rotate(-90 152.7 114.7)">P16</text>
<text x="155.8" y="114.7" transform="rotate(-90 155.8 114.7)">P17</text>
<text x="157.4" y="114.7" transform="rotate(-90 157.4 114.7)">P18</text>
<text x="158.9" y="114.7" transform="rotate(-90 158.9 114.7)">P19</text>
<text x="160.4" y="114.7" transform="rotate(-90 160.4 114.7)">P20</text>
<text x="162" y="114.7" transform="rotate(-90 162 114.7)">P21</text>
<text x="163.5" y="114.7" transform="rotate(-90 163.5 114.7)">P22</text>
<text x="165.1" y="114.7" transform="rotate(-90 165.1 114.7)">P23</text>
<text x="166.6" y="114.7" transform="rotate(-90 166.6 114.7)">P24</text>
<text x="168.1" y="114.7" transform="rotate(-90 168.1 114.7)">P25</text>
<text x="169.7" y="114.7" transform="rotate(-90 169.7 114.7)">P26</text>
<text x="171.2" y="114.7" transform="rotate(-90 171.2 114.7)">P27</text>
<text x="172.8" y="114.7" transform="rotate(-90 172.8 114.7)">P28</text>
<text x="174.3" y="114.7" transform="rotate(-90 174.3 114.7)">P29</text>
<text x="177.4" y="114.7" transform="rotate(-90 177.4 114.7)">P30</text>
<text x="223.6" y="122.7" transform="rotate(-90 223.6 122.7)">2</text>
</g>
<g font-size="1.1" fill="#808080">
<text x="225.5" y="173.8">JoCo Badge</text>
<text x="214.7" y="176.9">some statement of gracious attribution</text>
</g>
<g font-size="1" fill="#000080">
<text x="244.7" y="38.7">J1</text>
<text x="244.7" y="37.1">5051101092</text>
<text x="163.8" y="83.4">U1</text>
</g>
<g font-size="1" fill="#800000">
<text x="180.3" y="46.9">P0.15</text>
<text x="237" y="50">P0.14</text>
<text x="237" y="53.1">P0.12</text>
<text x="237" y="51.5">P0.13</text>
<text x="237" y="54.6">P0.11</text>
<text x="237" y="56.2">P0.08</text>
<text x="186.7" y="90.2">SW5</text>
<text x="126.6" y="97.9">SW5</text>
<text x="141.5" y="101">P0.02</text>
<text x="186.4" y="99.4">P0.14</text>
<text x="186.4" y="97.9">P0.15</text>
<text x="186.4" y="101">P0.13</text>
<text x="167.2" y="120.9" transform="rotate(-90 167.2 120.9)">P0.08</text>
<text x="171.8" y="120.9" transform="rotate(-90 171.8 120.9)">P0.11</text>
<text x="173.3" y="120.9" transform="rotate(-90 173.3 120.9)">P0.12</text>
</g>
<g font-size="1" fill="#808000">
<text x="63.7" y="75.7">UP</text>
<text x="63.7" y="81.1">LEFT</text>
<text x="63.7" y="85.8">RIGHT</text>
<text x="63.7" y="90.4">DOWN</text>
<text x="63.7" y="95">ACTION</text>
</g>
</svg>
